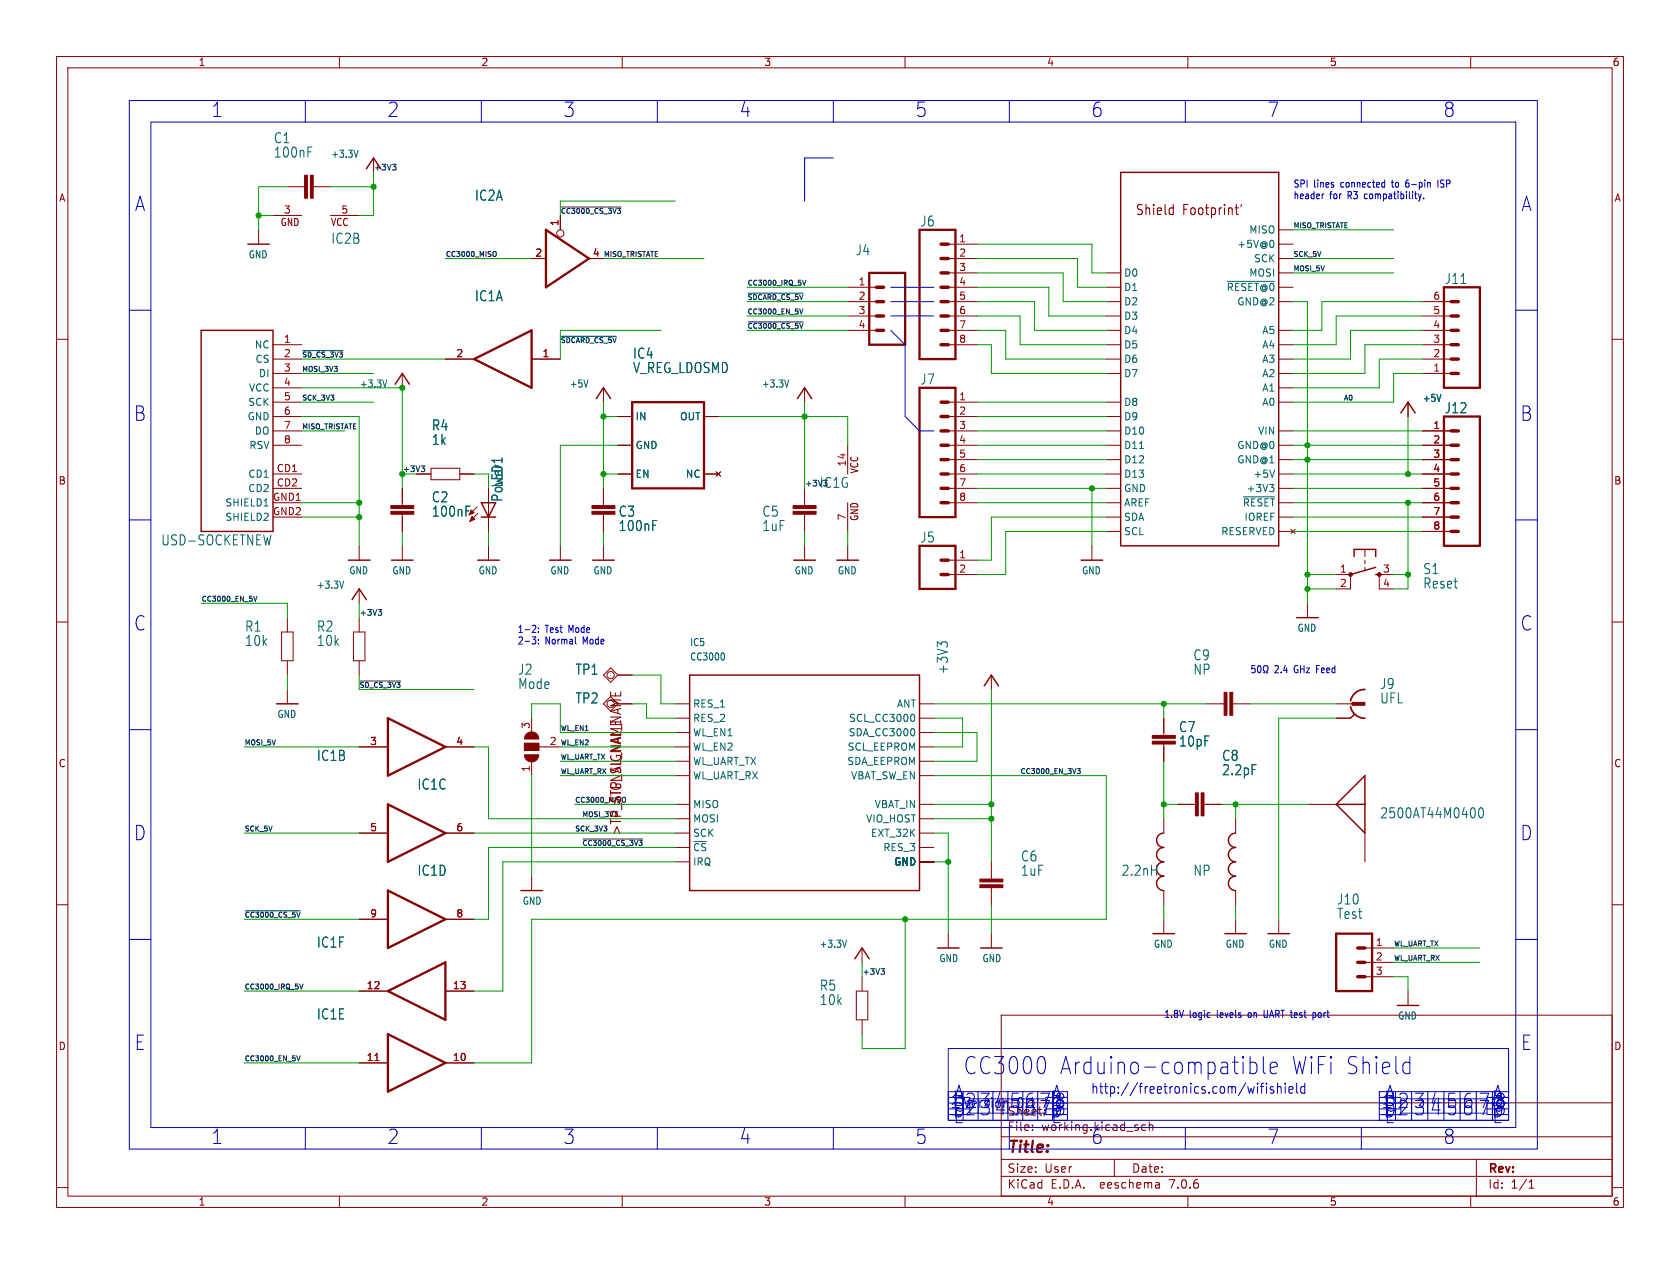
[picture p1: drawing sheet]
<svg xmlns="http://www.w3.org/2000/svg" width="297mm" height="224mm" viewBox="0 0 297 224" stroke-linecap="round" stroke-linejoin="round" font-family="sans-serif">
<g fill="none" stroke="#840000" stroke-width=".18">
<path d="M10 10h277v203.5h-277zM12 12h273v199.5h-273zM60 10v2M110 10v2M160 10v2M210 10v2M260 10v2M48.3 38.1h5M50.8 33h3M55.4 33h3M58.4 38.1h5.1M66 27.9v2.6"/>
<path d="M99.1 38.1v2.5M10 60h2M45.7 40.6v2.6M94 45.7h2.5M104.1 45.7h2.6M149.9 50.8h5M149.9 53.3h5M149.9 55.9h5M149.9 58.4h5M167.6 50.8h5.1M167.6 53.3h5.1M167.6 55.9h5.1"/>
<path d="M167.6 58.4h5.1M167.6 43.2h5.1M167.6 48.3h5.1M167.6 45.7h5.1M195.6 50.8h2.5M195.6 53.3h2.5M195.6 55.9h2.5M195.6 58.4h2.5M195.6 48.3h2.5M226.1 50.8h2.5M226.1 53.3h2.5M226.1 58.4h2.5"/>
<path d="M226.1 43.2h2.5M226.1 48.3h2.5M226.1 40.6h2.5M226.1 45.7h2.5M251.5 53.3h5M251.5 55.9h5M251.5 58.4h5M285 60h2M48.3 63.5h5M48.3 76.2h5M48.3 78.7h5M48.3 61h5"/>
<path d="M48.3 66h5M48.3 68.6h5M48.3 71.1h5M48.3 73.7h5M71.1 66v2.6M78.7 63.5h5.1M94 63.5h5.1M106.7 68.6v2.5M109.2 78.7h2.6M109.2 73.7h2.6M124.5 73.7h2.5M142.2 68.6v2.5"/>
<path d="M149.9 78.7v5.1M167.6 76.2h5.1M167.6 78.7h5.1M167.6 61h5.1M167.6 71.1h5.1M167.6 73.7h5.1M195.6 63.5h2.5M195.6 76.2h2.5M195.6 78.7h2.5M195.6 61h2.5M195.6 66h2.5M195.6 71.1h2.5"/>
<path d="M195.6 73.7h2.5M226.1 63.5h2.5M226.1 76.2h2.5M226.1 78.7h2.5M226.1 61h2.5M226.1 66h2.5M226.1 68.6h2.5M226.1 71.1h2.5M248.9 71.1v2.6M251.5 63.5h5M251.5 76.2h5M251.5 78.7h5"/>
<path d="M251.5 61h5M251.5 66h5M48.3 83.8h5M48.3 86.4h5M48.3 88.9h5M48.3 91.4h5M63.5 96.5v2.6M71.1 86.4v3M71.1 90.9v3.1M71.1 96.5v2.6M73.7 83.8h2.5M76.2 82.8h5.1v2h-5.1z"/>
<path d="M81.3 83.8h2.5M84.3 89.7l-1.4 1.4M84.5 90.8l-1.4 1.4M86.4 86.4v7.6M86.4 96.5v2.6M99.1 96.5v2.6M106.7 86.4v3M106.7 90.9v3.1M106.7 96.5v2.6M109.2 83.8h2.6M124.5 83.8h2.5M126.6 83.4l.8 .8"/>
<path d="M127.4 83.4l-.8 .8M142.2 86.4v3M142.2 90.9v3.1M142.2 96.5v2.6M149.9 88.9v5.1M149.9 96.5v2.6M167.6 83.8h5.1M167.6 81.3h5.1M167.6 86.4h5.1M167.6 88.9h5.1M167.6 99.1h5.1M193 96.5v2.6"/>
<path d="M195.6 83.8h2.5M195.6 81.3h2.5M195.6 86.4h2.5M195.6 88.9h2.5M195.6 91.4h2.5M195.6 94h2.5M226.1 83.8h2.5M226.1 81.3h2.5M226.1 86.4h2.5M226.1 88.9h2.5M226.1 91.4h2.5M226.1 94h2.5"/>
<path d="M228.2 93.6l.8 .8M229 93.6l-.8 .8M241.3 97.2v1.2M241.3 99.1v.6M251.5 83.8h5M251.5 81.3h5M251.5 86.4h5M251.5 88.9h5M251.5 91.4h5M251.5 94h5M10 110h2M49.8 111.8h2v5h-2z"/>
<path d="M50.8 109.2v2.6M50.8 116.8v2.6M62.5 111.8h2v5h-2zM63.5 104.1v2.6M63.5 109.2v2.6M63.5 116.8v2.6M107.9 118.1l1.3 1.3-1.3 1.2-1.2-1.2zM109.2 119.4h2.6M167.6 101.6h5.1M175.3 119.4v2.5M231.1 106.7v2.5M236.2 101.6h2.6v2.5h-2.6"/>
<path d="M241.3 100.3v.7M246.4 101.6h-2.6v2.5h2.6M285 110h2M50.8 121.9v2.6M63.5 132.1h5.1M78.7 132.1h5.1M92.7 131.4h2.5v1.3h-2.5zM94 127v2.5M94 134.6v2.6M95.2 132.1h3.9M107.9 123.2l-1.2 1.3 1.2 1.2M109.2 124.5h2.6"/>
<path d="M119.4 132.1h2.5M119.4 124.5h2.5M119.4 137.2h2.5M119.4 134.6h2.5M119.4 129.5h2.5M119.4 127h2.5M162.6 132.1h2.5M162.6 124.5h2.5M162.6 137.2h2.5M162.6 134.6h2.5M162.6 129.5h2.5M162.6 127h2.5"/>
<path d="M205.7 127v3M205.7 131.6v3M213.4 124.5h3M217.9 124.5h3.1M236.2 124.5h3.1M236.2 127h2.6M10 160h2M63.5 147.3h5.1M78.7 147.3h5.1M94 154.9v2.6M119.4 142.2h2.5M119.4 147.3h2.5"/>
<path d="M119.4 152.4h2.5M119.4 149.9h2.5M119.4 144.8h2.5M162.6 142.2h2.5M162.6 147.3h2.5M162.6 152.4h2.5M162.6 149.9h2.5M162.6 144.8h2.5M175.3 152.4v3M175.3 157v3M205.7 144.8v2.5M205.7 157.5v2.5"/>
<path d="M208.3 142.2h3M212.9 142.2h3M218.4 144.8v2.5M218.4 157.5v2.5M231.1 142.2h5.1M241.3 147.3v5.1M285 160h2M63.5 162.6h5.1M63.5 175.3h5.1M78.7 162.6h5.1M78.7 175.3h5.1M151.4 175.3h2v5h-2z"/>
<path d="M152.4 167.6v2.6M152.4 172.7v2.6M167.6 165.1v2.5M175.3 165.1v2.5M177 179.5h108v32h-108zM205.7 162.6v2.5M218.4 162.6v2.5M226.1 162.6v2.5M241.3 167.6h5.1M241.3 170.2h5.1M241.3 172.7h5.1M248.9 175.3v2.5"/>
<path d="M63.5 188h5.1M78.7 188h5.1M152.4 180.3v2.6M177 195h108M182.5 199.8v.1M182.5 199v.1M183.6 196.2h.6M183.9 197.1l.3 .1M202.5 199l-.4-.1-.3 .3v.4l.2 .2h.5M203.2 199l.2-.1 .3 .1 .1 .9M203.2 198.4v1.5M10 210h2"/>
<path d="M60 211.5v2M110 211.5v2M160 211.5v2M177 208h108M177 205h108M177 201h108M197 205v3M204.9 209.2l.1 .9M205 210l-.2 .1M205 209.5h-.2M210 211.5v2M260 211.5v2"/>
<path d="M261 205v6.5M270.3 210.1h.9M270.3 209l.4-.4v1.5M285 210h2"/>
<circle cx="99.1" cy="41.3" r=".63"/>
<circle cx="107.9" cy="119.4" r=".63"/>
<circle cx="107.9" cy="124.5" r=".63"/>
</g>
<g fill="none" stroke="#840000" stroke-width=".25">
<path d="M64.8 29.8l1.2-1.9 1.3 1.9M198.1 30.5h28v66h-28zM35.6 58.4h12.7v35.6h-12.7zM43.8 43.2h3.8M69.8 67.9l1.3-1.9 1.3 1.9M105.4 70.5l1.3-1.9 1.2 1.9M141 70.5l1.2-1.9 1.3 1.9M247.6 73l1.3-1.9 1.3 1.9M61.6 99.1h3.8M69.2 99.1h3.8M84.5 99.1h3.8M85.1 91.4h2.5"/>
<path d="M85.1 88.9h2.5l-1.2 2.5zM97.2 99.1h3.8M104.8 99.1h3.8M140.3 99.1h3.8M148 99.1h3.8M191.1 99.1h3.8M239.4 98.4v-1.2h3.8v1.2M62.2 106l1.3-1.9 1.3 1.9M121.9 119.4h40.7v38.1h-40.7zM229.2 109.2h3.8M243.2 100.3l-4.4 1.3M243.2 101.6h.6"/>
<path d="M48.9 124.5h3.8M174 121.3l1.3-1.9 1.2 1.9M239.5 126.2l-.7 .8M92.1 157.5h3.8M205.7 147.3a1.27 1.27 0 0 0-1.2 1.3 1.27 1.27 0 0 0 1.2 1.3 1.27 1.27 0 0 0-1.2 1.2 1.27 1.27 0 0 0 1.2 1.3 1.27 1.27 0 0 0-1.2 1.3 1.27 1.27 0 0 0 1.2 1.2 1.27 1.27 0 0 0-1.2 1.3 1.27 1.27 0 0 0 1.2 1.3M218.4 147.3a1.27 1.27 0 0 0-1.2 1.3 1.27 1.27 0 0 0 1.2 1.3 1.27 1.27 0 0 0-1.2 1.2 1.27 1.27 0 0 0 1.2 1.3 1.27 1.27 0 0 0-1.2 1.3 1.27 1.27 0 0 0 1.2 1.2 1.27 1.27 0 0 0-1.2 1.3 1.27 1.27 0 0 0 1.2 1.3M236.2 142.2l5.1-5v10.1zM236.2 142.2h5.1M151.1 169.5l1.3-1.9 1.3 1.9M165.7 167.6h3.8M173.4 167.6h3.8M203.8 165.1h3.8"/>
<path d="M216.5 165.1h3.8M224.2 165.1h3.8M247 177.8h3.8"/>
</g>
<g fill="#840000" stroke="#840000" stroke-width=".18">
<path d="M211.3 140.2h.5v4.1h-.5z"/>
<path d="M212.3 140.2h.6v4.1h-.6z"/>
<path d="M203.7 130h4.1v.6h-4.1z"/>
<path d="M203.7 131.1h4.1v.5h-4.1z"/>
<path d="M54.9 31h.5v4.1h-.5z"/>
<path d="M53.8 31h.6v4.1h-.6z"/>
<path d="M93.1 129.8a1.27 1.27 0 0 1 1.4-.3 1.27 1.27 0 0 1 .7 1.2h-2.5l.1-.5z"/>
<path d="M92.7 131.4h2.5v1.3h-2.5z"/>
<path d="M92.7 133.5h2.5a1.27 1.27 0 0 1-1.2 1.2 1.27 1.27 0 0 1-1.3-1.2z"/>
<path d="M69.1 90.4h4.1v.5h-4.1z"/>
<path d="M69.1 89.4h4.1v.5h-4.1z"/>
<path d="M83.3 90.2l.5 .5-.9 .4z"/>
<path d="M83.4 91.3l.5 .5-.8 .4z"/>
<path d="M140.2 90.4h4.1v.5h-4.1z"/>
<path d="M140.2 89.4h4.1v.5h-4.1z"/>
<path d="M104.6 89.4h4.1v.5h-4.1z"/>
<path d="M104.6 90.4h4.1v.5h-4.1z"/>
<path d="M216.4 122.4h.5v4.1h-.5z"/>
<path d="M217.4 122.4h.5v4.1h-.5z"/>
<path d="M173.2 155.4h4.1v.6h-4.1z"/>
<path d="M173.2 156.5h4.1v.5h-4.1z"/>
<path d="M239 124.2h2.3v.5h-2.3z"/>
<circle cx="238.8" cy="101.6" r=".33"/>
<circle cx="243.8" cy="101.6" r=".33"/>
</g>
<g fill="none" stroke="#006464" stroke-width=".18">
<path d="M54.4 26h.8M63.3 26.6l-.4 1.2M217 49.8h8.3M225.1 42.7v.8M68.4 67.2l-.4 1.3M103.9 67.2l-.3 1.3M139.4 67.2l-.3 1.3M201.4 79.3h.8M254.7 69.7l-.3 1.3M46.7 89.5h.7M82.4 89.5h.7M115.4 92h.7"/>
<path d="M219.8 87.9h5.5M224.4 85.7h.8l-.4 .5M225 86.2l.2 .2v.3l-.2 .2M225.3 83.1l-.4 1.3M60.8 102.8l-.4 1.2M127.9 115.5l.2 .4-.2 .8M166.4 114l-.7-.5v.9M166.6 113.6h.7M161.4 126.3a.79 .79 0 0 1 0 1.3M161.6 129l.1 .3-.1 .7M261.6 142.9l.3-.1a1.23 1.23 0 0 1 0 1.8h-.2a1.33 1.33 0 0 1-.1-1.7zM149.7 166.3l-.4 1.2"/>
</g>
<g fill="none" stroke="#840000" stroke-width=".41">
<path d="M96.5 40.6l7.6 5.1-7.6 5.1zM153.7 48.3h6.3v12.7h-6.3zM162.6 40.6h6.3v22.9h-6.3zM255.3 50.8h6.3v17.8h-6.3zM83.8 63.5l10.2-5.1v10.2zM111.8 71.1h12.7v15.3h-12.7zM162.6 68.6h6.3v22.8h-6.3zM255.3 73.7h6.3v22.8h-6.3zM162.6 96.5h6.3v7.6h-6.3zM68.6 127l10.1 5.1-10.1 5.1zM68.6 142.2l10.1 5.1-10.1 5.1zM68.6 157.5l10.1 5.1-10.1 5z"/>
<path d="M68.6 175.3l10.1-5.1v10.1zM236.2 165.1h6.4v10.2h-6.4zM68.6 182.9l10.1 5.1-10.1 5z"/>
</g>
<g fill="none" stroke="#840000" stroke-width=".61">
<path d="M154.9 50.8h1.3M154.9 53.3h1.3M154.9 55.9h1.3M154.9 58.4h1.3M166.4 50.8h1.2M166.4 53.3h1.2M166.4 55.9h1.2M166.4 58.4h1.2M166.4 43.2h1.2M166.4 45.7h1.2M166.4 48.3h1.2M256.5 53.3h1.3"/>
<path d="M256.5 55.9h1.3M256.5 58.4h1.3M166.4 76.2h1.2M166.4 78.7h1.2M166.4 61h1.2M166.4 71.1h1.2M166.4 73.7h1.2M256.5 76.2h1.3M256.5 78.7h1.3M256.5 66h1.3M256.5 63.5h1.3M256.5 61h1.3"/>
<path d="M166.4 81.3h1.2M166.4 83.8h1.2M166.4 86.4h1.2M166.4 88.9h1.2M166.4 99.1h1.2M256.5 81.3h1.3M256.5 83.8h1.3M256.5 86.4h1.3M256.5 88.9h1.3M256.5 91.4h1.3M256.5 94h1.3M166.4 101.6h1.2"/>
<path d="M240 167.6h1.3M240 170.2h1.3M240 172.7h1.3"/>
</g>
<path d="M207 36.8h.4M207.4 36.2v1.7M207.4 37.9h-.4M218.4 36.8h.5M218.6 36.2v1.5v.2h.3M219.5 36.2l-.1 .3" fill="none" stroke="#840000" stroke-width=".19"/>
<path d="M66.3 187.5h.7" fill="none" stroke="#a90000" stroke-width=".18"/>
<path d="M238.8 125a2.54 2.54 0 0 0 2.5 2M241.3 121.9a2.54 2.54 0 0 0-2.5 2.1" fill="none" stroke="#840000" stroke-width=".3"/>
<g fill="none" stroke="#0f0f0f" stroke-width=".18">
<path d="M69.4 29.1h.6l-.3 .3M69.8 29.4l.2 .2v.3l-.2 .2M99.2 36.6h10.6M87.5 44.5l.2 .3v.4l-.2 .2M99.2 59.5h9.7M132.3 56.9h9.7M132.3 51.8h9.7M141.4 54.6l.3 .9 .3-.9M141.9 49.5l.3 .9 .3-.9M53.5 62h7.1M74.5 82.4h.6l-.3 .4M74.9 82.8l.2 .2v.2l-.2 .2"/>
<path d="M44.8 105.4l.3 .9 .3-.9M66.8 107.8h.7l-.4 .4M67.3 108.2l.2 .2v.2l-.2 .2M63.7 120.4h7.1M190.4 135.9h.6l-.3 .3 .2 .1 .1 .3-.2 .2h-.2M103.1 148.4h10.5M43.4 161.1h9.7M53 174l.3 .9 .3-.9M155.7 171.3h.7l-.4 .4M156.2 171.7l.2 .2v.2l-.2 .2M52.5 186.7l.3 .9 .3-.9"/>
</g>
<g fill="none" stroke="#0000c2" stroke-width=".18">
<path d="M22.9 17.8h248.9v185.4h-248.9zM54 17.8v3.8M85.1 17.8v3.8M116.2 17.8v3.8M147.3 17.8v3.8M178.4 17.8v3.8M209.5 17.8v3.8M240.7 17.8v3.8M26.7 21.6h241.3v177.8h-241.3zM147.3 27.9h-5.1v7.7M234 34.3l-.2 .1M244.5 32.3h.3"/>
<path d="M244.8 31.8v1.3M244.8 33l-.3 .1M248.6 32.4l-.1 .2M248.6 32l-.1 .4 .1 .6M250.8 34.3l.2 .8M251 35.1l-.2 .5M251.3 34.3l-.3 .8M251.7 35v.1M254.2 31.8v1.3M22.9 54.9h3.8M157.5 50.8h7.6M157.5 53.3h7.6"/>
<path d="M157.5 58.4l2.5 2.6v12.7l2.6 2.5h2.5M157.5 55.9h7.6M268 54.9h3.8M22.9 91.9h3.8M268 91.9h3.8M94.1 112.6h.6l-.3 .5 .3 .1v.4l-.2 .3h-.3M94.3 110.6h.3l.1 .3-.6 .9h.6M95.2 111.7v.1M95.2 111.1v.1M95.2 113.1v.1M95.2 113.8v.1M101.8 113.8l.1 .1"/>
<path d="M221.9 117.7h-.6v.6l.1-.1h.4l.1 .6-.2 .2-.4-.2M222.5 117.8l.1-.1a.72 .72 0 0 1 0 1.3 .95 .95 0 0 1-.1-1.2zM223.3 119h.3v-.3a.53 .53 0 0 1-.3-.7 .53 .53 0 0 1 .7-.2l.2 .3a.53 .53 0 0 1-.3 .6v.3h.3M22.9 129h3.8M268 129h3.8M22.9 166.1h3.8M223.5 178.7v1l.2 .2M232.1 179.1h.3l.2 .2-.1 .6h-.4M268 166.1h3.8M54 199.4v3.8M85.1 199.4v3.8M116.2 199.4v3.8"/>
<path d="M147.3 199.4v3.8M167.6 185.4h99.1v12.7h-99.1zM167.6 193h21.1v5.1h-21.1zM171.4 194.3h13.5M171.4 196.8h13.5M178.4 199.4v3.8M182.6 193.3a.81 .81 0 0 0-1 .6M183.5 193v3.8M184 193.3h1.5l-.9 2.6M184.7 187.4l.1 .6-.1 1.3M209.5 199.4v3.8M219.8 186.8l.1 .2-.1 .1"/>
<path d="M219.8 186.8v.3M219.8 187.8v2.1M219.8 186.8l-.2 .2 .2 .1M221 186.8v3.1M221 188l.2-.2h.5l.3 .2 .2 .4v.9l-.2 .4-.3 .2h-.5l-.2-.2M222.3 191.5v.2M222.3 192.1v1.2M222.8 192.1h.6M223.3 186.8v2.6l.2 .3 .2 .2M223.4 191.5l-.3 .1-.1 .2v1.5M223.9 191.5v.2M223.9 192.1v1.2"/>
<path d="M224.6 188.9l1.2-.3-.1-.6-.3-.2h-.5l-.2 .2-.1 .3v1.1l.1 .3 .2 .2h.5l.3-.2M225.1 192.2l-.3-.1a.31 .31 0 0 0-.3 .3 .31 .31 0 0 0 .3 .3h.2a.31 .31 0 0 1 .2 .3 .31 .31 0 0 1-.2 .3l-.4-.1M225.8 192.3a.37 .37 0 0 1 .6-.1l.1 1.1M225.8 191.5v1.8M227.2 192.1v1.2M227.9 192.7l.7-.1-.1-.4-.4-.1-.2 .3v.8h.6M229.2 191.5v1.6l.2 .2M230.7 192.2l-.5-.1-.3 .4v.5l.2 .2h.6M230.7 191.5v1.8M240.7 199.4v3.8M243.8 193h22.9v5.1h-22.9zM247.6 194.3h15.3"/>
<path d="M247.6 196.8h15.3M248.5 187.8h.5l.2 .2M249.2 189.7l-.2 .2h-.5M249.2 186.8v3.1M250.2 193.3h1.4l-.7 1M252.4 193v3.8M253.7 193.2l-.5 1.8M261.7 193.3h1.5l-1 2.6"/>
</g>
<g fill="none" stroke="#009600" stroke-width=".18">
<path d="M45.7 38.1h2.6M50.8 33h-5.1v7.6M58.4 33h7.6M66 30.5v7.6h-2.5M119.4 35.6h-20.3v2.5M78.7 45.7h15.3M106.7 45.7h17.8M116.8 58.4h-17.7v5.1M132.1 53.3h17.8M132.1 58.4h17.8M132.1 55.9h17.8M132.1 50.8h17.8"/>
<path d="M172.7 45.7h17.8v5.1h5.1M172.7 43.2h20.3v5.1h2.6M172.7 58.4h5.1v5.1h17.8M172.7 53.3h10.2v5.1h12.7M172.7 48.3h15.3v5h7.6M172.7 55.9h7.6v5.1h15.3M172.7 50.8h12.7v5.1h10.2M228.6 53.3h2.5v53.4M228.6 48.3h17.8M228.6 45.7h17.8M228.6 40.6h17.8M251.5 53.3h-17.8v5.1h-5.1"/>
<path d="M251.5 58.4h-12.7v5.1h-10.2M251.5 55.9h-15.3v5.1h-7.6M53.3 63.5h25.4M53.3 66h12.7M53.3 76.2h7.7M53.3 68.6h17.8v17.8M53.3 71.1h12.7M53.3 73.7h10.2v22.8M106.7 73.7h2.5M106.7 71.1v15.3M109.2 78.7h-10.1v17.8M127 73.7h22.9v5"/>
<path d="M142.2 71.1v15.3M172.7 61h2.6v5h20.3M172.7 78.7h22.9M172.7 76.2h22.9M172.7 71.1h22.9M172.7 73.7h22.9M228.6 78.7h22.9M228.6 76.2h22.9M248.9 73.7v10.1M251.5 63.5h-7.7v5.1h-15.2M251.5 61h-10.2v5h-12.7M251.5 66h-5.1v5.1h-17.8"/>
<path d="M53.3 88.9h10.2M53.3 91.4h10.2M71.1 83.8h2.6M71.1 94v2.5M83.8 83.8h2.6v2.6M86.4 94v2.5M106.7 83.8h2.5M106.7 94v2.5M142.2 94v2.5M149.9 94v2.5M172.7 88.9h22.9M172.7 83.8h22.9"/>
<path d="M172.7 86.4h22.9M172.7 81.3h22.9M193 86.4v10.1M195.6 91.4h-20.3v7.7h-2.6M195.6 94h-17.8v7.6h-5.1M228.6 88.9h22.9M228.6 91.4h22.9M228.6 83.8h22.9M228.6 94h22.9M228.6 86.4h22.9M228.6 81.3h22.9M248.9 88.9v15.2h-2.5"/>
<path d="M35.6 106.7h15.2v2.5M50.8 119.4v2.5M63.5 119.4v2.5h20.3M63.5 106.7v2.5M111.8 119.4h5v5.1h2.6M231.1 101.6h5.1M231.1 104.1h5.1M246.4 101.6h2.5M43.2 132.1h20.3M83.8 132.1h2.6v12.7h33M94 127v-2.5h5.1v5h20.3M94 137.2v17.7"/>
<path d="M99.1 137.2h20.3M99.1 132.1h20.3M99.1 134.6h20.3M111.8 124.5h2.5v2.5h5.1M165.1 137.2h30.5v25.4h-101.6v25.4h-10.2M165.1 129.5h7.6v5.1h-7.6M165.1 127h5.1v5.1h-5.1M165.1 124.5h48.3M175.3 121.9v30.5M205.7 124.5v2.5M205.7 134.6v10.2M221 124.5h15.2"/>
<path d="M236.2 127h-10.1v35.6M43.2 147.3h20.3M83.8 147.3h35.6M101.6 142.2h17.8M119.4 149.9h-33v12.7h-2.6M119.4 152.4h-30.5v22.9h-5.1M165.1 142.2h10.2M165.1 147.3h2.5v17.8M165.1 152.4h2.5M165.1 144.8h10.2M205.7 142.2h2.6M215.9 142.2h15.2"/>
<path d="M218.4 142.2v2.6M43.2 162.6h20.3M43.2 175.3h20.3M152.4 170.2v2.5M160 162.6v22.8h-7.6v-2.5M175.3 160v5.1M205.7 160v2.6M218.4 160v2.6M246.4 172.7h2.5v2.6M246.4 170.2h15.2M246.4 167.6h15.2M43.2 188h20.3"/>
</g>
<g fill="#009600" stroke="#009600" stroke-width=".18">
<circle cx="175.3" cy="142.2" r=".46"/>
<circle cx="167.6" cy="152.4" r=".46"/>
<circle cx="160" cy="162.6" r=".46"/>
<circle cx="45.7" cy="38.1" r=".46"/>
<circle cx="71.1" cy="68.6" r=".46"/>
<circle cx="66" cy="33" r=".46"/>
<circle cx="71.1" cy="83.8" r=".46"/>
<circle cx="63.5" cy="88.9" r=".46"/>
<circle cx="63.5" cy="91.4" r=".46"/>
<circle cx="106.7" cy="83.8" r=".46"/>
<circle cx="106.7" cy="73.7" r=".46"/>
<circle cx="142.2" cy="73.7" r=".46"/>
<circle cx="248.9" cy="101.6" r=".46"/>
<circle cx="248.9" cy="88.9" r=".46"/>
<circle cx="248.9" cy="83.8" r=".46"/>
<circle cx="231.1" cy="104.1" r=".46"/>
<circle cx="231.1" cy="101.6" r=".46"/>
<circle cx="205.7" cy="124.5" r=".46"/>
<circle cx="205.7" cy="142.2" r=".46"/>
<circle cx="193" cy="86.4" r=".46"/>
<circle cx="175.3" cy="144.8" r=".46"/>
<circle cx="231.1" cy="78.7" r=".46"/>
<circle cx="231.1" cy="81.3" r=".46"/>
<circle cx="218.4" cy="142.2" r=".46"/>
</g>
<g font-size="4.2" fill="#0000c2">
<text x="170.2" y="190.3">CC3000</text>
<text x="187.1" y="190.3">Arduino-compatible</text>
<text x="228" y="190.3">WiFi Shield</text>
</g>
<g font-size="3.5" fill="#0000c2">
<text x="37.3" y="20.9">1</text>
<text x="68.4" y="20.9">2</text>
<text x="99.6" y="20.9">3</text>
<text x="130.7" y="20.9">4</text>
<text x="161.8" y="20.9">5</text>
<text x="192.9" y="20.9">6</text>
<text x="224" y="20.9">7</text>
<text x="255.1" y="20.9">8</text>
<text x="23.8" y="37.6">A</text>
<text x="268.9" y="37.6">A</text>
<text x="23.6" y="74.7">B</text>
<text x="268.7" y="74.7">B</text>
<text x="23.6" y="111.7">C</text>
<text x="268.7" y="111.7">C</text>
<text x="23.6" y="148.8">D</text>
<text x="268.7" y="148.8">D</text>
<text x="23.7" y="185.9">E</text>
<text x="268.8" y="185.9">E</text>
<text x="168.4" y="197.8">D</text>
<text x="168.6" y="194.8">A</text>
<text x="170.5" y="197.5">2</text>
<text x="170.5" y="196.2">2</text>
<text x="173.1" y="196.2">3</text>
<text x="175.8" y="197.5">4</text>
<text x="175.8" y="196.2">4</text>
<text x="178.4" y="196.2">5</text>
<text x="181" y="197.5">6</text>
<text x="183.7" y="197.5">7D</text>
<text x="185.7" y="195.8">B</text>
<text x="185.8" y="194.8">A</text>
<text x="186.3" y="196.2">8</text>
<text x="186.3" y="197.5">8</text>
<text x="244.2" y="197.5">1D</text>
<text x="244.6" y="195.8">B</text>
<text x="244.8" y="194.8">A</text>
<text x="247" y="197.5">2</text>
<text x="247" y="196.2">2</text>
<text x="249.9" y="197.5">3</text>
<text x="252.8" y="197.5">4</text>
<text x="255.6" y="196.2">5</text>
<text x="258.5" y="196.2">6</text>
<text x="258.5" y="197.5">6</text>
<text x="261.3" y="197.5">7D</text>
<text x="263.7" y="195.8">B</text>
<text x="263.8" y="194.8">A</text>
<text x="264.2" y="197.5">8</text>
<text x="264.2" y="196.2">8</text>
<text x="37.3" y="202.5">1</text>
<text x="68.4" y="202.5">2</text>
<text x="99.6" y="202.5">3</text>
<text x="130.7" y="202.5">4</text>
<text x="161.8" y="202.5">5</text>
<text x="168.5" y="198.9">E</text>
<text x="185.8" y="198.9">E</text>
<text x="192.9" y="202.5">6</text>
<text x="224" y="202.5">7</text>
<text x="244.7" y="198.9">E</text>
<text x="255.1" y="202.5">8</text>
<text x="263.8" y="198.9">E</text>
</g>
<text font-size="3.5" fill="#840000" x="185.7" y="196.8">C</text>
<text font-size="2.8" fill="#840000" x="178" y="204.4">Title:</text>
<g font-size="2.5" fill="#006464">
<text x="48.3" y="25.5">C1</text>
<text x="48.3" y="28.1">100nF</text>
<text x="83.9" y="35.7">IC2A</text>
<text x="162.6" y="40.3">J6</text>
<text x="58.5" y="43.3">IC2B</text>
<text x="151.2" y="45.4">J4</text>
<text x="83.9" y="53.5">IC1A</text>
<text x="255.3" y="50.4">J11</text>
<text x="111.8" y="63.6">IC4</text>
<text x="111.8" y="66.2">V_REG_LDOSMD</text>
<text x="162.6" y="68.2">J7</text>
<text x="76.3" y="76.3">R4</text>
<text x="255.3" y="73.3">J12</text>
<text x="76.3" y="78.9">1k</text>
<text x="76.3" y="89">C2</text>
<text x="89" y="88.8" transform="rotate(-90 89 88.8)">Power</text>
<text x="89" y="86.3" transform="rotate(-90 89 86.3)">LED1</text>
<text x="76.3" y="91.6">100nF</text>
<text x="109.3" y="91.6">C3</text>
<text x="109.3" y="94.1">100nF</text>
<text x="134.7" y="91.6">C5</text>
<text x="134.7" y="94.1">1uF</text>
<text x="28.4" y="96.7">USD-SOCKETNEW</text>
<text x="162.6" y="96.2">J5</text>
<text x="251.5" y="101.7">S1</text>
<text x="251.5" y="104.3">Reset</text>
<text x="43.2" y="111.9">R1</text>
<text x="55.9" y="111.9">R2</text>
<text x="43.2" y="114.4">10k</text>
<text x="55.9" y="114.4">10k</text>
<text x="91.5" y="119.5">J2</text>
<text x="101.7" y="119.5">TP1</text>
<text x="167.8" y="119.3" transform="rotate(-90 167.8 119.3)">+3V3</text>
<text x="210.9" y="117">C9</text>
<text x="210.9" y="119.5">NP</text>
<text x="91.5" y="122.1">Mode</text>
<text x="101.7" y="124.6">TP2</text>
<text x="243.9" y="122.1">J9</text>
<text x="243.9" y="124.6">UFL</text>
<text x="208.3" y="129.7">C7</text>
<text x="55.9" y="134.8">IC1B</text>
<text x="208.3" y="132.2">10pF</text>
<text x="216" y="134.8">C8</text>
<text x="216" y="137.3">2.2pF</text>
<text x="73.7" y="139.8">IC1C</text>
<text x="243.9" y="144.9">2500AT44M0400</text>
<text x="73.7" y="155.1">IC1D</text>
<text x="180.4" y="152.5">C6</text>
<text x="180.4" y="155.1">1uF</text>
<text x="198.2" y="155.1">2.2nH</text>
<text x="210.9" y="155.1">NP</text>
<text x="236.3" y="160.2">J10</text>
<text x="55.9" y="167.8">IC1F</text>
<text x="236.3" y="162.7">Test</text>
<text x="144.8" y="175.4">R5</text>
<text x="144.8" y="177.9">10k</text>
<text x="55.9" y="180.5">IC1E</text>
</g>
<g font-size="2.5" fill="#840000">
<text x="200.7" y="38.3">Shield</text>
<text x="209.1" y="38.3">Footprint'</text>
<text x="110.1" y="142.8" transform="rotate(-90 110.1 142.8)">&gt;TP_SIGNAL_NAME</text>
</g>
<g font-size="2.5" fill="#0f0f0f">
<text x="144.8" y="86.5">IC1G</text>
<text x="110.1" y="147.8" transform="rotate(-90 110.1 147.8)">&gt;TP_SIGNAL_NAME</text>
</g>
<text font-size="2.5" fill="#0000c2" x="192.8" y="193.6">http://freetronics.com/wifishield</text>
<text font-size="2.1" fill="#0000c2" x="186.2" y="197.5">/</text>
<g font-size="2.1" fill="#840000">
<text x="178" y="200.2">File:</text>
<text x="184.1" y="200.2">working.kicad_sch</text>
<text x="178" y="207.6">Size:</text>
<text x="184.7" y="207.6">User</text>
<text x="200" y="207.6">Date:</text>
<text x="263" y="207.8">Rev:</text>
<text x="178" y="210.4">KiCad</text>
<text x="185.7" y="210.4">E.D.A.</text>
<text x="194.6" y="210.4">eeschema</text>
<text x="207" y="210.4">7.0.6</text>
<text x="263" y="210.4">Id:</text>
<text x="267.1" y="210.4">1/1</text>
</g>
<g font-size="1.8" fill="#840000">
<text x="35" y="11.9">1</text>
<text x="85" y="11.9">2</text>
<text x="135" y="11.9">3</text>
<text x="185" y="11.9">4</text>
<text x="235" y="11.9">5</text>
<text x="285" y="11.9">6</text>
<text x="10.3" y="35.9">A</text>
<text x="285.3" y="35.9">A</text>
<text x="49.5" y="40.2">GND</text>
<text x="58.4" y="40.2">VCC</text>
<text x="151.9" y="83.8" transform="rotate(-90 151.9 83.8)">VCC</text>
<text x="10.3" y="85.9">B</text>
<text x="285.3" y="85.9">B</text>
<text x="151.9" y="92.2" transform="rotate(-90 151.9 92.2)">GND</text>
<text x="10.3" y="135.9">C</text>
<text x="285.3" y="135.9">C</text>
<text x="10.3" y="185.9">D</text>
<text x="285.3" y="185.9">D</text>
<text x="35" y="213.4">1</text>
<text x="85" y="213.4">2</text>
<text x="135" y="213.4">3</text>
<text x="185" y="213.4">4</text>
<text x="235" y="213.4">5</text>
<text x="285" y="213.4">6</text>
</g>
<g font-size="1.8" fill="#006464">
<text x="58.5" y="28.1">+3.3V</text>
<text x="220.8" y="41.5">MISO</text>
<text x="43.9" y="45.9">GND</text>
<text x="218.6" y="44">+5V@0</text>
<text x="221.6" y="46.6">SCK</text>
<text x="198.6" y="49.1">D0</text>
<text x="198.6" y="51.7">D1</text>
<text x="216.8" y="51.7">~{RESET@0}</text>
<text x="220.8" y="49.1">MOSI</text>
<text x="198.6" y="54.2">D2</text>
<text x="198.6" y="56.7">D3</text>
<text x="198.6" y="59.3">D4</text>
<text x="218.6" y="54.2">GND@2</text>
<text x="223.1" y="59.3">A5</text>
<text x="44.9" y="61.8">NC</text>
<text x="45.1" y="64.4">CS</text>
<text x="198.6" y="61.8">D5</text>
<text x="198.6" y="64.4">D6</text>
<text x="223.1" y="64.4">A3</text>
<text x="223.1" y="61.8">A4</text>
<text x="43.8" y="72">SCK</text>
<text x="43.9" y="69.4">VCC</text>
<text x="45.7" y="66.9">DI</text>
<text x="63.5" y="68.7">+3.3V</text>
<text x="100.6" y="68.7">+5V</text>
<text x="134.6" y="68.7">+3.3V</text>
<text x="198.6" y="66.9">D7</text>
<text x="198.6" y="72">D8</text>
<text x="223.1" y="72">A0</text>
<text x="223.1" y="69.4">A1</text>
<text x="223.1" y="66.9">A2</text>
<text x="251.4" y="71.3">+5V</text>
<text x="43.7" y="74.5">GND</text>
<text x="44.9" y="77.1">DO</text>
<text x="112.3" y="74.5">IN</text>
<text x="120.1" y="74.5">OUT</text>
<text x="198.6" y="77.1">D10</text>
<text x="198.6" y="74.5">D9</text>
<text x="222.3" y="77.1">VIN</text>
<text x="44" y="79.6">RSV</text>
<text x="112.3" y="79.6">GND</text>
<text x="198.6" y="79.6">D11</text>
<text x="198.6" y="82.1">D12</text>
<text x="218.6" y="79.6">GND@0</text>
<text x="218.6" y="82.1">GND@1</text>
<text x="39.7" y="89.8">SHIELD1</text>
<text x="43.8" y="84.7">CD1</text>
<text x="43.8" y="87.2">CD2</text>
<text x="112.3" y="84.7">EN</text>
<text x="121.1" y="84.7">NC</text>
<text x="198.6" y="89.8">AREF</text>
<text x="198.6" y="84.7">D13</text>
<text x="198.6" y="87.2">GND</text>
<text x="219.6" y="89.8">~{RESET}</text>
<text x="220.3" y="87.2">+3V3</text>
<text x="221.5" y="84.7">+5V</text>
<text x="39.7" y="92.3">SHIELD2</text>
<text x="198.6" y="94.8">SCL</text>
<text x="198.6" y="92.3">SDA</text>
<text x="215.8" y="94.8">RESERVED</text>
<text x="219.9" y="92.3">IOREF</text>
<text x="61.6" y="101.8">GND</text>
<text x="69.3" y="101.8">GND</text>
<text x="84.5" y="101.8">GND</text>
<text x="97.2" y="101.8">GND</text>
<text x="104.8" y="101.8">GND</text>
<text x="140.4" y="101.8">GND</text>
<text x="148" y="101.8">GND</text>
<text x="191.2" y="101.8">GND</text>
<text x="55.9" y="104.3">+3.3V</text>
<text x="229.3" y="111.9">GND</text>
<text x="121.9" y="114.5">IC5</text>
<text x="121.9" y="117">CC3000</text>
<text x="122.4" y="125.3">RES_1</text>
<text x="158.5" y="125.3">ANT</text>
<text x="48.9" y="127.2">GND</text>
<text x="122.4" y="127.9">RES_2</text>
<text x="122.4" y="130.4">WL_EN1</text>
<text x="149.9" y="130.4">SDA_CC3000</text>
<text x="150" y="127.9">SCL_CC3000</text>
<text x="122.4" y="132.9">WL_EN2</text>
<text x="122.4" y="135.5">WL_UART_TX</text>
<text x="149.7" y="135.5">SDA_EEPROM</text>
<text x="149.8" y="132.9">SCL_EEPROM</text>
<text x="122.4" y="143.1">MISO</text>
<text x="122.4" y="138">WL_UART_RX</text>
<text x="150.4" y="138">VBAT_SW_EN</text>
<text x="154.5" y="143.1">VBAT_IN</text>
<text x="122.4" y="145.6">MOSI</text>
<text x="122.4" y="148.2">SCK</text>
<text x="153" y="145.6">VIO_HOST</text>
<text x="153.9" y="148.2">EXT_32K</text>
<text x="122.4" y="150.7">~{CS}</text>
<text x="122.4" y="153.3">IRQ</text>
<text x="156" y="150.7">RES_3</text>
<text x="158" y="153.3">GND</text>
<text x="92.3" y="160.2">GND</text>
<text x="144.8" y="167.8">+3.3V</text>
<text x="203.9" y="167.8">GND</text>
<text x="216.6" y="167.8">GND</text>
<text x="224.2" y="167.8">GND</text>
<text x="166" y="170.3">GND</text>
<text x="173.6" y="170.3">GND</text>
<text x="247.1" y="180.5">GND</text>
</g>
<g font-size="1.8" fill="#0000c2">
<text x="228.6" y="33.3">SPI</text>
<text x="228.6" y="35.3">header</text>
<text x="232.3" y="33.3">lines</text>
<text x="235.1" y="35.3">for</text>
<text x="237.2" y="33.3">connected</text>
<text x="238.4" y="35.3">R3</text>
<text x="241.6" y="35.3">compatibility.</text>
<text x="246.5" y="33.3">to</text>
<text x="249.2" y="33.3">6-pin</text>
<text x="255" y="33.3">ISP</text>
<text x="91.4" y="112">1-2:</text>
<text x="96.4" y="112">Test</text>
<text x="100.7" y="112">Mode</text>
<text x="91.4" y="114.1">2-3:</text>
<text x="96.4" y="114.1">Normal</text>
<text x="103.2" y="114.1">Mode</text>
<text x="225.3" y="119.1">2.4</text>
<text x="229" y="119.1">GHz Feed</text>
<text x="205.7" y="180.1">1.8V</text>
<text x="210.3" y="180.1">logic</text>
<text x="215.3" y="180.1">levels</text>
<text x="221.1" y="180.1">on</text>
<text x="224.1" y="180.1">UART test</text>
<text x="233.2" y="180.1">port~{}</text>
</g>
<g font-size="1.8" fill="#a90000">
<text x="50.1" y="37.8">3</text>
<text x="60.3" y="37.8">5</text>
<text x="98.8" y="40.1" transform="rotate(-90 98.8 40.1)">1</text>
<text x="94.5" y="45.5">2</text>
<text x="104.7" y="45.5">4</text>
<text x="169.5" y="42.9">1</text>
<text x="169.5" y="45.5">2</text>
<text x="151.7" y="50.5">1</text>
<text x="151.7" y="53.1">2</text>
<text x="169.5" y="48">3</text>
<text x="169.5" y="50.5">4</text>
<text x="169.5" y="53.1">5</text>
<text x="253.3" y="53.1">6</text>
<text x="151.7" y="55.6">3</text>
<text x="151.7" y="58.2">4</text>
<text x="169.5" y="55.6">6</text>
<text x="169.5" y="58.2">7</text>
<text x="253.3" y="58.2">4</text>
<text x="253.3" y="55.6">5</text>
<text x="50.1" y="60.7">1</text>
<text x="50.1" y="63.2">2</text>
<text x="50.1" y="65.8">3</text>
<text x="80.6" y="63.2">2</text>
<text x="95.8" y="63.2">1</text>
<text x="169.5" y="60.7">8</text>
<text x="253.3" y="65.8">1</text>
<text x="253.3" y="63.2">2</text>
<text x="253.3" y="60.7">3</text>
<text x="50.1" y="68.3">4</text>
<text x="50.1" y="70.9">5</text>
<text x="169.5" y="70.9">1</text>
<text x="50.1" y="73.4">6</text>
<text x="50.1" y="75.9">7</text>
<text x="169.5" y="73.4">2</text>
<text x="169.5" y="75.9">3</text>
<text x="253.3" y="75.9">1</text>
<text x="48.8" y="83.6">CD1</text>
<text x="50.1" y="78.5">8</text>
<text x="149.6" y="82.6" transform="rotate(-90 149.6 82.6)">14</text>
<text x="169.5" y="78.5">4</text>
<text x="169.5" y="81">5</text>
<text x="169.5" y="83.6">6</text>
<text x="253.3" y="78.5">2</text>
<text x="253.3" y="81">3</text>
<text x="253.3" y="83.6">4</text>
<text x="48.2" y="88.6">GND1</text>
<text x="48.8" y="86.1">CD2</text>
<text x="169.5" y="86.1">7</text>
<text x="169.5" y="88.6">8</text>
<text x="253.3" y="86.1">5</text>
<text x="253.3" y="88.6">6</text>
<text x="48.2" y="91.2">GND2</text>
<text x="149.6" y="92.1" transform="rotate(-90 149.6 92.1)">7</text>
<text x="253.3" y="91.2">7</text>
<text x="253.3" y="93.7">8</text>
<text x="169.5" y="98.8">1</text>
<text x="169.5" y="101.3">2</text>
<text x="236.8" y="101.3">1</text>
<text x="244.4" y="101.3">3</text>
<text x="236.8" y="103.9">2</text>
<text x="244.4" y="103.9">4</text>
<text x="65.3" y="131.8">3</text>
<text x="80.6" y="131.8">4</text>
<text x="93.7" y="129" transform="rotate(-90 93.7 129)">3</text>
<text x="97.1" y="131.8">2</text>
<text x="93.7" y="136.6" transform="rotate(-90 93.7 136.6)">1</text>
<text x="65.3" y="147.1">5</text>
<text x="80.6" y="147.1">6</text>
<text x="65.3" y="162.3">9</text>
<text x="80.6" y="162.3">8</text>
<text x="243.1" y="167.4">1</text>
<text x="243.1" y="169.9">2</text>
<text x="243.1" y="172.5">3</text>
<text x="64.7" y="175">12</text>
<text x="80" y="175">13</text>
<text x="64.7" y="187.7">11</text>
<text x="80" y="187.7">10</text>
</g>
<g font-size="1.4" fill="#0f0f0f">
<text x="66" y="30.2">+3V3</text>
<text x="71.1" y="83.5">+3V3</text>
<text x="142.2" y="86.1">+3V3</text>
<text x="63.5" y="108.9">+3V3</text>
<text x="152.4" y="172.4">+3V3</text>
</g>
<g font-size="1.2" fill="#0f0f0f">
<text x="99.1" y="37.9">~{CC3000_CS_3V3}</text>
<text x="228.6" y="40.4">MISO_TRISTATE</text>
<text x="78.7" y="45.5">CC3000_MISO</text>
<text x="106.7" y="45.5">MISO_TRISTATE</text>
<text x="228.6" y="45.5">SCK_5V</text>
<text x="132.1" y="50.6">CC3000_IRQ_5V</text>
<text x="132.1" y="53.1">~{SDCARD_CS_5V}</text>
<text x="228.6" y="48">MOSI_5V</text>
<text x="132.1" y="55.6">CC3000_EN_5V</text>
<text x="132.1" y="58.2">~{CC3000_CS_5V}</text>
<text x="53.3" y="63.3">~{SD_CS_3V3}</text>
<text x="53.3" y="65.8">MOSI_3V3</text>
<text x="99.1" y="60.7">~{SDCARD_CS_5V}</text>
<text x="53.3" y="70.9">SCK_3V3</text>
<text x="237.5" y="70.9">A0</text>
<text x="53.3" y="76">MISO_TRISTATE</text>
<text x="35.6" y="106.4">CC3000_EN_5V</text>
<text x="63.5" y="121.7">~{SD_CS_3V3}</text>
<text x="43.2" y="131.8">MOSI_5V</text>
<text x="99.1" y="131.8">WL_EN2</text>
<text x="99.1" y="129.3">WL_EN1</text>
<text x="99.1" y="136.9">WL_UART_RX</text>
<text x="99.1" y="134.4">WL_UART_TX</text>
<text x="180.3" y="136.9">CC3000_EN_3V3</text>
<text x="101.6" y="142">CC3000_MISO</text>
<text x="43.2" y="147.1">SCK_5V</text>
<text x="101.6" y="147.1">SCK_3V3</text>
<text x="102.9" y="149.6">~{CC3000_CS_3V3}</text>
<text x="102.9" y="144.5">MOSI_3V3</text>
<text x="43.2" y="162.3">~{CC3000_CS_5V}</text>
<text x="246.4" y="167.4">WL_UART_TX</text>
<text x="246.4" y="169.9">WL_UART_RX</text>
<text x="43.2" y="175">CC3000_IRQ_5V</text>
<text x="43.2" y="187.7">CC3000_EN_5V</text>
</g>
</svg>
